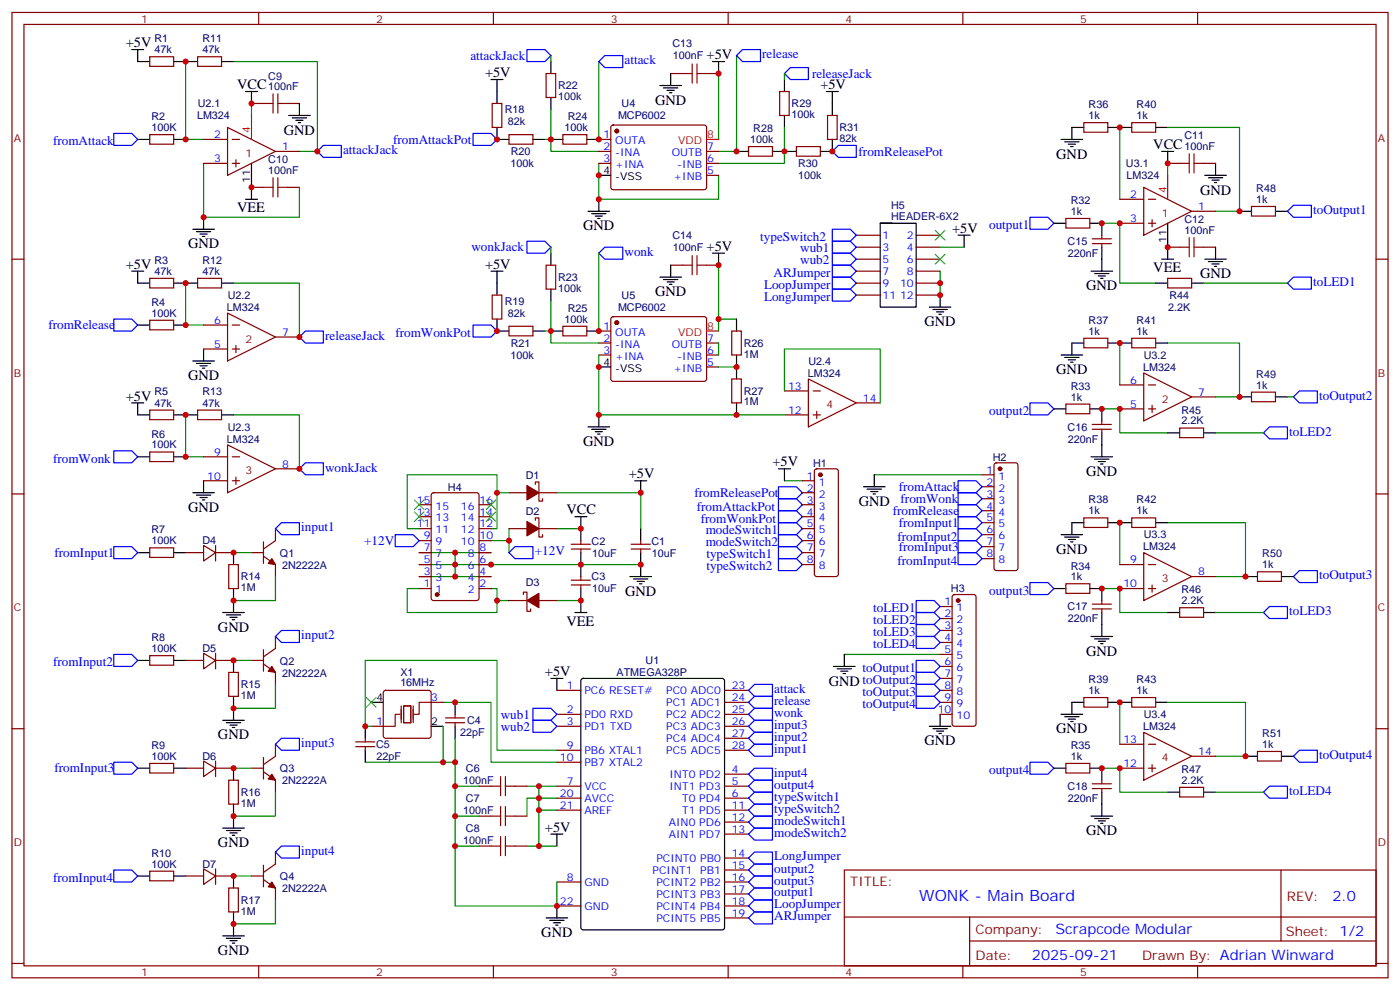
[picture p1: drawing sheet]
<svg xmlns="http://www.w3.org/2000/svg" width="412mm" height="292mm" viewBox="0 0 412 292" stroke-linecap="round" stroke-linejoin="round" font-family="sans-serif">
<g fill="none" stroke="#870000" stroke-width=".35">
<path d="M3.5 3.7h405.4v284.3h-405.4zM7.1 7.2h398.2v277.3h-398.2zM44.1 16.7h7.1v2.8h-7.1zM58.2 16.7h7.1v2.8h-7.1zM76.2 3.7v3.5M145.3 3.7v3.5M214.5 3.7v3.5M283.6 3.7v3.5M352.8 3.7v3.5M44.1 39.7h7.1v2.8h-7.1zM67 37.5l14.1 7.1-14.1 7zM74.1 30.5h3.5"/>
<path d="M84.7 30.5h3.5M145 30.5h2.8v7h-2.8zM149.9 39.7h7.1v2.8h-7.1zM160.9 21.7h2.8v7h-2.8zM165.8 39.7h7.1v2.8h-7.1zM180.2 37l.4-.2 27.1 .1 .4 .6v17.9l-.7 .5-27.1-.1-.4-.6v-17.7zM197.6 21.7h3.5M208.1 21.7h3.6M229.7 27h2.8v7h-2.8zM243.8 34h2.8v7.1h-2.8zM319.3 36.1h7v2.8h-7zM333.4 36.1h7v2.8h-7z"/>
<path d="M60 41.1h7M60 48.1h7M68.4 41.1h2.2M68.4 48.1h2.2M69.5 47.1v2.1M74.1 55.2h3.5M81.1 44.6h7.1M84.7 55.2h3.5M176.4 41.1h3.5M176.4 44.6h3.5M176.4 48.1h3.5M208.1 44.6h3.6"/>
<path d="M208.1 48.1h3.6M208.1 51.6h3.6M220.5 43.2h7v2.8h-7zM234.6 43.2h7.1v2.8h-7.1zM329.8 58.7h7.1M336.9 55.2l14.1 7-14.1 7.1zM338.3 58.7h2.1M344 48.1h3.5M354.5 48.1h3.6M3.5 76.3h3.6M160.9 78.1h2.8v7.1h-2.8zM197.6 78.1h3.5"/>
<path d="M208.1 78.1h3.6M252.2 76.3h7.1M252.2 72.8h7.1M252.2 69.3h7.1M252.2 79.9h7.1M269.9 76.3h7M269.9 72.8h7M269.9 69.3h7M269.9 79.9h7M314 64.3h7v2.9h-7zM321.7 71.8h5.7M321.7 70.3h5.7"/>
<path d="M324.6 69.3v1M324.6 71.8v1M329.8 65.8h7.1M338.3 65.8h2.1M339.4 64.7v2.1M344 72.8h3.5M351 62.2h7.1M354.5 72.8h3.6M368.7 60.8h7v2.8h-7zM405.3 76.3h3.6M44.1 94.3h7.1v2.9h-7.1zM44.1 82h7.1v2.8h-7.1z"/>
<path d="M58.2 82h7.1v2.8h-7.1zM60 95.7h7M67 92.2l14.1 7.1-14.1 7zM68.4 95.7h2.2M81.1 99.3h7.1M145 86.9h2.8v7.1h-2.8zM149.9 96.1h7.1v2.8h-7.1zM165.8 96.1h7.1v2.8h-7.1zM176.4 97.5h3.5M180.2 93.5l.4-.2h27.1l.4 .7v17.9l-.7 .4h-27.1l-.4-.7v-17.6zM215.5 97.5h2.9v7.1h-2.9zM252.2 83.4h7.1"/>
<path d="M252.2 86.9h7.1M269.9 83.4h7M269.9 86.9h7M319.3 99.6h7v2.8h-7zM333.4 99.6h7v2.8h-7zM344 82h7v2.8h-7zM60 102.8h7M68.4 102.8h2.2M69.5 101.7v2.2M176.4 101h3.5M176.4 104.6h3.5M208.1 101h3.6"/>
<path d="M208.1 104.6h3.6M208.1 108.1h3.6M215.5 111.6h2.9v7.1h-2.9zM231.1 115.1h7M238.1 111.6l14.1 7.1-14.1 7zM239.5 115.1h2.2M252.2 118.7h7.1M314 119h7v2.8h-7zM329.8 113.4h7.1M336.9 109.9l14.1 7-14.1 7.1zM338.3 113.4h2.1M339.4 119.4v2.1"/>
<path d="M351 116.9h7.1M368.7 115.5h7v2.8h-7zM44.1 120.8h7.1v2.8h-7.1zM44.1 133.1h7.1v2.9h-7.1zM58.2 120.8h7.1v2.8h-7.1zM60 134.5h7M67 131l14.1 7.1-14.1 7zM68.4 134.5h2.2M81.1 138.1h7.1M231.1 122.2h7M239.5 122.2h2.2M240.1 138.3l.5-.2h5.6l.5 .2 .2 .5v30.3l-.2 .5-.5 .2h-5.6l-.5-.2-.2-.5v-30.3z"/>
<path d="M240.6 121.1v2.2M289.3 139.8h3.5M293 136.5l.5-.2h5.7l.5 .2 .2 .5v30.4l-.3 .5-.4 .2h-5.7l-.5-.3-.2-.4v-30.4zM321.7 126.4h5.7M321.7 125h5.7M324.6 124v1M324.6 126.4v1.1M329.8 120.4h7.1M338.3 120.4h2.1M347.5 126.1h7v2.8h-7zM3.5 145.5h3.6M60 141.6h7"/>
<path d="M68.4 141.6h2.2M69.5 140.5v2.2M77.6 159.6v6.3M81.1 155.7v3.5l-3.5 2.5M123.5 148.7h3.5M123.5 152.2h3.5M123.5 155.7h3.5M123.5 159.2h3.5M127.2 145.3l.5-.2h12.7l.7 .5v30.6l-.5 .6-12.9 .1-.6-.5-.1-30.6zM141.1 148.7h3.5M141.1 152.2h3.5M141.1 155.7h3.5"/>
<path d="M141.1 159.2h3.5M149.9 155.7h5.3M149.9 145.1h5.3M157.7 142.7v-.7h1v5.6h1.1v-.7M157.7 153.2v-.7h1v5.7h1.1v-.7M158.7 155.7h5.3M158.7 145.1h5.3M171.1 159.2v1.1M188.7 159.2v1.1M236.4 148.7h3.5M236.4 152.2h3.5M236.4 155.7h3.5"/>
<path d="M236.4 159.2h3.5M236.4 141.6h3.5M236.4 145.1h3.5M289.3 143.4h3.5M289.3 146.9h3.5M289.3 150.4h3.5M289.3 154h3.5M289.3 157.5h3.5M319.3 152.5h7v2.9h-7zM333.4 152.5h7v2.9h-7zM405.3 145.5h3.6M44.1 161.4h7.1v2.8h-7.1z"/>
<path d="M54.7 162.8h5.3M60 160.7l3.5 2.1-3.5 2.4zM63.5 162.8h5.3M63.5 160.7v4.5M67.4 166.3h2.8v7.1h-2.8zM74.1 162.8h3.5M77.6 163.8l3.5 2.5v3.5M123.5 173.4h3.5M123.5 169.8h3.5M123.5 166.3h3.5M123.5 162.8h3.5M141.1 173.4h3.5"/>
<path d="M141.1 169.8h3.5M141.1 166.3h3.5M141.1 162.8h3.5M149.9 176.9h5.3M154.2 175.1v-.7h1v5.7h1.1v-.7M158.7 176.9h5.3M168.3 161.7h5.6M168.3 160.3h5.6M168.3 172.3h5.6M168.3 170.9h5.6M171.1 161.7v1.1M171.1 169.8v1.1"/>
<path d="M171.1 172.3v1.1M185.9 161.7h5.7M185.9 160.3h5.7M188.7 161.7v1.1M236.4 166.3h3.5M236.4 162.8h3.5M276.9 178.6h3.6M280.7 175.3l.5-.2h5.6l.5 .2 .2 .5v37.4l-.2 .5-.5 .2h-5.6l-.5-.2-.2-.5v-37.4zM289.3 161h3.5M289.3 164.5h3.5M314 171.9h7v2.9h-7zM321.7 179.4h5.7"/>
<path d="M321.7 177.9h5.7M324.6 176.9v1M324.6 179.4v1M329.8 173.4h7.1M329.8 166.3h7.1M336.9 162.8l14.1 7-14.1 7.1zM338.3 173.4h2.1M338.3 166.3h2.1M339.4 172.3v2.1M347.5 179h7v2.8h-7zM351 169.8h7.1M370.4 168.4h7.1v2.8h-7.1z"/>
<path d="M44.1 193.1h7.1v2.8h-7.1zM54.7 194.5h5.3M60 192.4l3.5 2.1-3.5 2.5zM63.5 192.4v4.6M63.5 194.5h5.3M67.4 198h2.8v7.1h-2.8zM74.1 194.5h3.5M77.6 195.6l3.5 2.4v3.6M77.6 191.3v6.4M81.1 187.5v3.5l-3.5 2.5M276.9 182.2h3.6M276.9 185.7h3.6"/>
<path d="M276.9 189.2h3.6M276.9 192.8h3.6M276.9 196.3h3.6M276.9 199.8h3.6M3.5 214.6h3.6M81.1 219.2v3.5l-3.5 2.5M104.8 219.9h5.6M104.8 218.5h5.6M107.6 217.5v1M107.6 219.9v1.1M109.4 213.9h3.5M113.1 203.5l.5-.2h12.7l.5 .2 .2 .5v12.7l-.2 .5-.5 .3h-12.7l-.5-.3-.2-.5v-12.7z"/>
<path d="M127 206.9h3.5M131.2 212.9h5.7M131.2 211.5h5.7M134.1 210.4v1.1M134.1 212.9v1M164 203.3h7.1M164 210.4h7.1M164 213.9h7.1M213.4 203.3h7.1M213.4 210.4h7.1M213.4 213.9h7.1M213.4 206.9h7.1"/>
<path d="M213.4 217.5h7.1M276.9 203.3h3.6M276.9 210.4h3.6M276.9 206.9h3.6M319.3 205.5h7v2.8h-7zM329.8 219.2h7.1M333.4 205.5h7v2.8h-7zM336.9 215.7l14.1 7-14.1 7.1zM338.3 219.2h2.1M405.3 214.6h3.6M44.1 224.9h7.1v2.8h-7.1zM54.7 226.3h5.3"/>
<path d="M60 224.2l3.5 2.1-3.5 2.4zM63.5 224.2v4.5M63.5 226.3h5.3M67.4 229.8h2.8v7.1h-2.8zM74.1 226.3h3.5M77.6 227.3l3.5 2.5v3.5M77.6 223.1v6.3M141.1 231.6h3.5M151.7 231.6h3.5M164 231.6h7.1M164 235.1h7.1M164 221h7.1"/>
<path d="M164 224.5h7.1M164 238.6h7.1M213.4 228h7.1M213.4 231.6h7.1M213.4 235.1h7.1M213.4 221h7.1M213.4 238.6h7.1M314 224.9h7v2.8h-7zM321.7 232.3h5.7M321.7 230.9h5.7M324.6 229.8v1.1M324.6 232.3v1"/>
<path d="M329.8 226.3h7.1M338.3 226.3h2.1M339.4 225.2v2.1M347.5 231.9h7v2.8h-7zM351 222.7h7.1M370.4 221.3h7.1v2.9h-7.1zM44.1 256.6h7.1v2.8h-7.1zM54.7 258h5.3M60 255.9l3.5 2.1-3.5 2.5zM63.5 255.9v4.6M63.5 258h5.3M74.1 258h3.5"/>
<path d="M77.6 259.1l3.5 2.4v3.6M77.6 254.8v6.4M81.1 251v3.5l-3.5 2.5M141.1 249.2h3.5M141.1 240.4h3.5M151.7 249.2h3.5M151.7 240.4h3.5M164 259.8h7.1M213.4 259.8h7.1M213.4 242.1h7.1M213.4 245.7h7.1M213.4 252.7h7.1"/>
<path d="M213.4 256.3h7.1M248.7 256.3h156.6v28.2h-156.6zM377.3 256.3v20.9M67.4 261.5h2.8v7.1h-2.8zM164 266.8h7.1M213.4 263.3h7.1M213.4 266.8h7.1M213.4 270.4h7.1M248.7 270.1h156.5M285.6 277.2h119.6M285.6 270.1v14.1M3.5 283.8h3.6"/>
<path d="M76.2 284.5v3.5M145.3 284.5v3.5M214.5 284.5v3.5M283.6 284.5v3.5M352.8 284.5v3.5M405.3 283.8h3.6"/>
</g>
<g fill="none" stroke="#008700" stroke-width=".35">
<path d="M54.7 18.1v23h5.3M68.8 18.1h24.7v26.5h-5.3M162.3 16.4v1.7M176.4 18.1v23M217 16.4v28.2h-5.3M74.1 30.5v3.5M162.3 32.2v12.4h14.1M211.7 21.7v19.4M231.1 37.5v10.6h-19.4M231.1 21.7v1.7M329.8 37.5v21.2M344 37.5h21.1v24.7h-7"/>
<path d="M60 48.1v15.9h28.2v-8.8M160.5 41.1h1.8M176.4 48.1v10.6h35.3v-7.1M344 48.1v3.5M162.3 72.8v1.8M176.4 74.6v22.9M211.7 78.1v19.4M276.9 79.9v7M276.9 72.8h7.1M324.6 65.8h5.2v17.6h10.6M54.7 83.4v12.3h5.3M68.8 83.4h19.4v15.9"/>
<path d="M160.5 97.5h1.8M162.3 88.7v12.3h14.1M211.7 94h5.3M354.5 83.4h24.7M176.4 104.6v17.6h54.7M211.7 101v3.6M211.7 108.1h5.3M231.1 115.1v-12.3h28.2v15.9M329.8 101v12.4M344 101h21.1v15.9h-7M379.2 116.9h1.8M54.7 122.2v12.3h5.3"/>
<path d="M68.8 122.2h19.4v15.9M257.5 139.8h31.8M324.6 120.4h5.2v7.1h14.2M358.1 127.5h14.1M146.4 145.1v-5.3h-26.5v15.9h3.6M149.9 155.7v3.5h-5.3M149.9 145.1h-3.5v10.6h-1.8M149.9 159.2v3.6M164 145.1h24.7v10.6M164 155.7h7.1M231.1 141.6h5.3M329.8 154v12.3"/>
<path d="M344 154h22.9v15.8h-8.8M68.8 162.8h5.3M81.1 169.8v7.1h-12.3M123.5 173.4h-3.6v7h26.5v-7h-1.8M123.5 166.3h65.2M123.5 169.8h21.1M123.5 162.8h21.1M134.1 162.8v7M146.4 176.9h3.5M164 176.9h7.1M324.6 173.4h5.2v7h14.2M68.8 194.5h5.3"/>
<path d="M248.7 192.8h28.2M358.1 180.4h14.1M81.1 201.6v7h-12.3M109.4 213.9h-1.8v-19.4h38.8v26.5h17.6M130.5 206.9h14.1v17.6h19.4M130.5 213.9v10.6M134.1 217.5v7h-26.5M329.8 206.9v12.3M344 206.9h22.9v15.8h-8.8M68.8 226.3h5.3M81.1 233.3v7.1h-12.3M134.1 224.5v7.1"/>
<path d="M141.1 231.6h-7v8.8M155.2 231.6h8.8M158.7 231.6v3.5h5.3M158.7 238.6h5.3M324.6 226.3h5.2v7h14.2M358.1 233.3h14.1M68.8 258h5.3M134.1 249.2v17.6h29.9v-7M134.1 249.2h7M141.1 240.4h-7v8.8M155.2 240.4v-5.3h3.5v14.1h-3.5M158.7 249.2h5.3"/>
<path d="M81.1 265.1v7h-12.3"/>
</g>
<g fill="none" stroke="#000" stroke-width=".35">
<path d="M38.8 14.6h3.5M40.6 14.6v3.5h3.5M51.2 18.1h7M65.3 18.1h3.5M162.3 18.1v3.6M209.9 18.1h3.5M211.7 18.1v3.6M72.3 27h3.5M74.1 27v3.5M85 34h6.4M86.1 34.7h4.2M87.1 35.4h2.2"/>
<path d="M87.8 36.1h.7M88.2 30.5v3.5M144.6 23.4h3.6M146.4 23.4v7.1M146.4 37.5v3.6h3.5M162.3 28.7v3.5M194.4 25.2h6.3M195.4 25.9h4.3M196.5 26.6h2.1M197.2 27.3h.7M197.6 21.7v3.5M231.1 23.4v3.6"/>
<path d="M231.1 34v3.5M243.4 27h3.5M245.2 27v7M319.3 37.5h-3.6v3.6M326.3 37.5h7.1M340.4 37.5h3.6M40.6 41.1h3.5M51.2 41.1h3.5M72.3 58.7h3.5M74.1 48.1v10.6M157 41.1h3.5M162.3 41.1h3.5"/>
<path d="M172.9 41.1h3.5M176.4 58.7v3.5M176.4 51.6h3.5M217 44.6h3.5M227.5 44.6h7.1M245.2 41.1v3.5h-3.5M312.6 41.1h6.3M313.6 41.8h4.3M314.7 42.5h2.1M315.4 43.2h.7M342.2 44.6h3.5M344 44.6v3.5"/>
<path d="M354.9 51.6h6.3M356 52.4h4.2M357 53.1h2.1M357.7 53.8h.7M358.1 48.1v3.5M38.8 79.9h3.5M40.6 79.9v3.5h3.5M56.8 67.5h6.3M57.9 68.2h4.2M58.9 68.9h2.1M59.6 69.6h.7M60 64v3.5"/>
<path d="M144.6 79.9h3.6M146.4 79.9v7M162.3 74.6v3.5M173.2 62.2h6.4M174.3 62.9h4.2M175.3 63.6h2.1M176 64.3h.7M197.6 78.1v3.5M209.9 74.6h3.5M211.7 74.6v3.5M259.3 65.8h10.6v24.7h-10.6v-24.7h3.5M282.2 69.3h3.6"/>
<path d="M284 69.3v3.5M310.4 65.8h3.6M321 65.8h3.6v3.5M321.4 79.9h6.3M324.6 72.8v7.1M342.2 76.3h3.5M344 65.8v10.5M354.9 76.3h6.3M356 77h4.2M357 77.8h2.1M357.7 78.5h.7M358.1 72.8v3.5"/>
<path d="M365.1 62.2h3.6M375.7 62.2h3.5M40.6 95.7h3.5M51.2 95.7h3.5M51.2 83.4h7M65.3 83.4h3.5M146.4 94v3.5h3.5M157 97.5h3.5M162.3 85.2v3.5M162.3 97.5h3.5M172.9 97.5h3.5M194.4 81.6h6.3"/>
<path d="M195.4 82.3h4.3M196.5 83h2.1M197.2 83.7h.7M217 94v3.5M273.8 90.5h6.3M274.8 91.2h4.2M275.9 91.9h2.1M276.6 92.6h.7M276.9 86.9v3.6M322.4 80.6h4.3M323.5 81.3h2.1M324.2 82h.7"/>
<path d="M340.4 83.4h3.6M351 83.4h3.5M38.8 118.7h3.5M40.6 118.7v3.5h3.5M56.8 106.3h6.3M57.9 107h4.2M58.9 107.7h2.1M59.6 108.4h.7M60 102.8v3.5M176.4 108.1h3.5M217 104.6v7M217 118.7v3.5"/>
<path d="M312.6 104.6h6.3M313.6 105.3h4.3M314.7 106h2.1M315.4 106.7h.7M319.3 101h-3.6v3.6M326.3 101h7.1M340.4 101h3.6M365.1 116.9h3.6M375.7 116.9h3.5M40.6 134.5h3.5M51.2 122.2h7M51.2 134.5h3.5"/>
<path d="M65.3 122.2h3.5M173.2 125.7h6.4M174.3 126.4h4.2M175.3 127.1h2.1M176 127.8h.7M176.4 122.2v3.5M229.3 138.1h3.5M231.1 138.1v3.5M257.5 139.8v3.6M310.4 120.4h3.6M321 120.4h3.6v3.6M321.4 134.5h6.3"/>
<path d="M322.4 135.3h4.3M323.5 136h2.1M324.2 136.7h.7M324.6 127.5v7M344 127.5h3.5M354.5 127.5h3.6M56.8 145.1h6.3M57.9 145.8h4.2M58.9 146.5h2.1M59.6 147.2h.7M60 141.6v3.5M169.3 152.2h3.6"/>
<path d="M171.1 152.2v7M187 141.6h3.5M188.7 141.6v3.5M188.7 155.7v3.5M254.4 143.4h6.3M255.4 144.1h4.2M256.5 144.8h2.1M257.2 145.5h.7M312.6 157.5h6.3M313.6 158.2h4.3M314.7 158.9h2.1M315.4 159.6h.7"/>
<path d="M319.3 154h-3.6v3.5M326.3 154h7.1M340.4 154h3.6M40.6 162.8h3.5M51.2 162.8h3.5M68.8 162.8v3.5M68.8 173.4v7M171.1 162.8v7M171.1 173.4v7M185.6 169.8h6.3M186.6 170.5h4.3M187.7 171.2h2.1"/>
<path d="M188.4 171.9h.7M188.7 162.8v7M310.4 173.4h3.6M321 173.4h3.6v3.5M366.9 169.8h3.5M377.5 169.8h3.5M40.6 194.5h3.5M51.2 194.5h3.5M65.6 180.4h6.4M66.7 181.1h4.2M67.7 181.8h2.1M68.4 182.5h.7"/>
<path d="M68.8 194.5v3.5M162.3 199.8h3.5M164 199.8v3.5M169.3 180.4h3.6M245.5 196.3h6.4M246.6 197h4.2M247.6 197.7h2.2M248.4 198.4h.7M248.7 192.8v3.5M321.4 187.5h6.3M322.4 188.2h4.3M323.5 188.9h2.1"/>
<path d="M324.2 189.6h.7M324.6 180.4v7.1M344 180.4h3.5M354.5 180.4h3.6M65.6 212.2h6.4M66.7 212.9h4.2M67.7 213.6h2.1M68.4 214.3h.7M68.8 205.1v7.1M107.6 213.9v3.6M109.4 206.9h3.5M127 213.9h3.5"/>
<path d="M134.1 206.9v3.5M134.1 213.9v3.6M171.3 200l.5-.2h40.9l.7 .4v73l-.4 .6-41.2 .1-.6-.5-.1-72.9zM273.8 213.9h6.3M274.8 214.6h4.2M275.9 215.3h2.1M276.6 216h.7M276.9 210.4v3.5M312.6 210.4h6.3M313.6 211.1h4.3M314.7 211.8h2.1M315.4 212.5h.7"/>
<path d="M319.3 206.9h-3.6v3.5M326.3 206.9h7.1M340.4 206.9h3.6M40.6 226.3h3.5M51.2 226.3h3.5M68.8 226.3v3.5M68.8 236.9v7M107.6 221v3.5M310.4 226.3h3.6M321 226.3h3.6v3.5M324.6 233.3v7.1M344 233.3h3.5"/>
<path d="M354.5 233.3h3.6M366.9 222.7h3.5M377.5 222.7h3.5M40.6 258h3.5M51.2 258h3.5M65.6 243.9h6.4M66.7 244.6h4.2M67.7 245.3h2.1M68.4 246h.7M68.8 258v3.5M162.3 245.7h3.5M164 245.7v3.5"/>
<path d="M321.4 240.4h6.3M322.4 241.1h4.3M323.5 241.8h2.1M324.2 242.5h.7M65.6 275.7h6.4M66.7 276.4h4.2M67.7 277.1h2.1M68.4 277.8h.7M68.8 268.6v7.1M160.9 270.4h6.3M161.9 271.1h4.3M163 271.8h2.1"/>
<path d="M163.7 272.5h.7M164 266.8v3.6"/>
</g>
<g fill="none" stroke="#a10000" stroke-width=".35">
<path d="M203.9 18.8v5.7M205.3 18.8v5.7M77.6 30.5h2.8M80.4 27.7v5.6M81.8 27.7v5.6M81.8 30.5h2.9M201.1 21.7h2.8M205.3 21.7h2.8M77.6 55.2h2.8M80.4 52.4v5.6M81.8 55.2h2.9M81.8 52.4v5.6"/>
<path d="M347.5 48.1h2.8M350.3 45.3v5.6M351.7 48.1h2.8M351.7 45.3v5.6M201.1 78.1h2.8M203.9 75.3v5.6M205.3 75.3v5.6M205.3 78.1h2.8M347.5 72.8h2.8M350.3 70v5.6M351.7 70v5.6M351.7 72.8h2.8"/>
<path d="M144.6 231.6h2.9M147.5 228.7v5.7M147.5 237.6v5.6M148.9 228.7v5.7M148.9 237.6v5.6M148.9 231.6h2.8M144.6 249.2h2.9M144.6 240.4h2.9M147.5 246.4v5.6M148.9 246.4v5.6M148.9 249.2h2.8M148.9 240.4h2.8"/>
</g>
<g fill="none" stroke="#00f" stroke-width=".35">
<path d="M155.2 14.6h5.3l1.8 1.8-1.8 1.7h-5.3zM178.2 16.4h5.2v3.5h-5.2l-1.8-1.8zM217 16.4l1.7-1.8h5.3v3.5h-5.3zM33.5 39.3h5.3l1.8 1.8-1.8 1.7h-5.3zM139.3 39.3h5.3l1.8 1.8-1.8 1.7h-5.3zM231.1 21.7l1.7-1.8h5.3v3.5h-5.3zM93.5 44.6l1.7-1.8h5.3v3.6h-5.3zM245.2 44.6l1.7-1.8h5.3v3.6h-5.3zM155.2 71h5.3l1.8 1.8-1.8 1.8h-5.3zM176.4 74.6l1.8-1.8h5.2v3.5h-5.2zM245.2 78.1h5.3l1.7 1.8-1.7 1.7h-5.3zM245.2 67.5h5.3l1.7 1.8-1.7 1.7h-5.3z"/>
<path d="M245.2 74.6h5.3l1.7 1.7-1.7 1.8h-5.3zM245.2 71h5.3l1.7 1.8-1.7 1.8h-5.3zM303.4 64h5.3l1.7 1.8-1.7 1.7h-5.3zM379.2 62.2l1.8-1.7h5.3v3.5h-5.3zM33.5 94h5.3l1.8 1.7-1.8 1.8h-5.3zM88.2 99.3l1.8-1.8h5.2v3.5h-5.2zM139.3 95.7h5.3l1.8 1.8-1.8 1.8h-5.3zM245.2 81.6h5.3l1.7 1.8-1.7 1.8h-5.3zM245.2 85.2h5.3l1.7 1.7-1.7 1.8h-5.3zM379.2 83.4l1.8-1.8h5.3v3.6h-5.3zM303.4 118.7h5.3l1.7 1.7-1.7 1.8h-5.3zM381 116.9l1.8-1.8h5.3v3.6h-5.3z"/>
<path d="M33.5 132.8h5.3l1.8 1.7-1.8 1.8h-5.3zM88.2 138.1l1.8-1.8h5.2v3.5h-5.2zM373.9 125.7h5.3v3.6h-5.3l-1.7-1.8zM81.1 155.7l1.8-1.7h5.3v3.5h-5.3zM116.4 157.5h5.3l1.8 1.7-1.8 1.8h-5.3zM229.3 143.4h5.3l1.8 1.7-1.8 1.8h-5.3zM229.3 146.9h5.3l1.8 1.8-1.8 1.7h-5.3zM229.3 150.4h5.3l1.8 1.8-1.8 1.8h-5.3zM229.3 157.5h5.3l1.8 1.7-1.8 1.8h-5.3zM229.3 154h5.3l1.8 1.7-1.8 1.8h-5.3zM282.2 159.2h5.3l1.8 1.8-1.8 1.8h-5.3zM282.2 155.7h5.3l1.8 1.8-1.8 1.7h-5.3z"/>
<path d="M282.2 152.2h5.3l1.8 1.8-1.8 1.7h-5.3zM282.2 148.7h5.3l1.8 1.7-1.8 1.8h-5.3zM282.2 141.6h5.3l1.8 1.8-1.8 1.7h-5.3zM282.2 145.1h5.3l1.8 1.8-1.8 1.8h-5.3zM33.5 161h5.3l1.8 1.8-1.8 1.7h-5.3zM149.9 162.8l1.8-1.8h5.3v3.5h-5.3zM229.3 164.5h5.3l1.8 1.8-1.8 1.8h-5.3zM229.3 161h5.3l1.8 1.8-1.8 1.7h-5.3zM269.9 176.9h5.3l1.7 1.7-1.7 1.8h-5.3zM282.2 162.8h5.3l1.8 1.7-1.8 1.8h-5.3zM303.4 171.6h5.3l1.7 1.8-1.7 1.7h-5.3zM373.9 178.6h5.3v3.6h-5.3l-1.7-1.8z"/>
<path d="M381 169.8l1.8-1.7h5.3v3.5h-5.3zM33.5 192.8h5.3l1.8 1.7-1.8 1.8h-5.3zM81.1 187.5l1.8-1.8h5.3v3.5h-5.3zM269.9 187.5h5.3l1.7 1.7-1.7 1.8h-5.3zM269.9 183.9h5.3l1.7 1.8-1.7 1.8h-5.3zM269.9 180.4h5.3l1.7 1.8-1.7 1.7h-5.3zM269.9 198h5.3l1.7 1.8-1.7 1.8h-5.3zM269.9 194.5h5.3l1.7 1.8-1.7 1.7h-5.3zM81.1 219.2l1.8-1.7h5.3v3.5h-5.3zM157 208.6h5.3l1.7 1.8-1.7 1.8h-5.3zM157 212.2h5.3l1.7 1.7-1.7 1.8h-5.3zM220.5 203.3l1.7-1.7h5.3v3.5h-5.3z"/>
<path d="M220.5 206.9l1.7-1.8h5.3v3.5h-5.3zM220.5 210.4l1.7-1.8h5.3v3.6h-5.3zM220.5 213.9l1.7-1.7h5.3v3.5h-5.3zM220.5 217.5l1.7-1.8h5.3v3.5h-5.3zM269.9 205.1h5.3l1.7 1.8-1.7 1.7h-5.3zM269.9 201.6h5.3l1.7 1.7-1.7 1.8h-5.3zM33.5 224.5h5.3l1.8 1.8-1.8 1.7h-5.3zM220.5 231.6l1.7-1.8h5.3v3.5h-5.3zM220.5 235.1l1.7-1.8h5.3v3.6h-5.3zM220.5 238.6l1.7-1.7h5.3v3.5h-5.3zM220.5 221l1.7-1.8h5.3v3.5h-5.3zM220.5 228l1.7-1.7h5.3v3.5h-5.3z"/>
<path d="M303.4 224.5h5.3l1.7 1.8-1.7 1.7h-5.3zM372.2 233.3l1.7-1.7h5.3v3.5h-5.3zM381 222.7l1.8-1.7h5.3v3.5h-5.3zM33.5 256.3h5.3l1.8 1.7-1.8 1.8h-5.3zM81.1 251l1.8-1.8h5.3v3.5h-5.3zM220.5 259.8l1.7-1.8h5.3v3.5h-5.3zM220.5 245.7l1.7-1.8h5.3v3.5h-5.3zM220.5 242.1l1.7-1.7h5.3v3.5h-5.3zM220.5 252.7l1.7-1.7h5.3v3.5h-5.3zM222.2 254.5h5.3v3.5h-5.3l-1.7-1.7zM220.5 266.8l1.7-1.7h5.3v3.5h-5.3zM220.5 270.4l1.7-1.8h5.3v3.5h-5.3z"/>
<path d="M222.2 261.5h5.3v3.6h-5.3l-1.7-1.8z"/>
</g>
<g fill="#870000" stroke="#870000" stroke-width=".35">
<path d="M80.1 164.5l1 1.8-2.1-.4z"/>
<path d="M80.1 196.3l1 1.7-2.1-.3z"/>
<path d="M80.1 228l1 1.8-2.1-.4z"/>
<path d="M80.1 259.8l1 1.7-2.1-.3z"/>
<path d="M155.2 143l3.5 2.1-3.5 2.1z"/>
<path d="M155.2 153.6l3.5 2.1-3.5 2.1z"/>
<path d="M155.2 176.9l3.5-2.1v4.2z"/>
<circle cx="128.8" cy="175.1" r=".53"/>
<circle cx="181.7" cy="38.6" r=".53"/>
<circle cx="181.7" cy="95" r=".53"/>
<circle cx="241.7" cy="139.8" r=".53"/>
<circle cx="294.6" cy="138.1" r=".53"/>
<circle cx="282.2" cy="176.9" r=".53"/>
</g>
<path d="M74.1 34v7.1M208.1 41.1h3.6M344 51.6v7.1M208.1 97.5h3.6" fill="none" stroke="#f00" stroke-width=".35"/>
<path d="M117.8 210.4h-1.4v3.5h-3.5M118.2 207.9v5M118.9 207.9h2.1v5h-2.1zM121.7 207.9v5M127 206.9h-3.5v3.5h-1.4" fill="none" stroke="#870012" stroke-width=".35"/>
<g fill="none" stroke="#3c3" stroke-width=".35">
<path d="M275.5 67.9l2.8 2.8M275.5 74.9l2.8 2.9M278.3 67.9l-2.8 2.8M278.3 74.9l-2.8 2.9M122.1 150.8l2.8 2.8M122.1 147.2l2.8 2.9M124.9 150.8l-2.8 2.8M124.9 147.2l-2.8 2.9M143.2 147.2l2.8 2.9M143.2 150.8l2.8 2.8M146 147.2l-2.8 2.9M146 150.8l-2.8 2.8"/>
<path d="M107.9 205.5l2.9 2.8M110.8 205.5l-2.9 2.8"/>
</g>
<g fill="#c00">
<circle cx="158.8" cy="249.2" r=".88"/>
<circle cx="158.8" cy="231.6" r=".88"/>
<circle cx="158.8" cy="235.1" r=".88"/>
<circle cx="158.8" cy="238.6" r=".88"/>
<circle cx="164" cy="266.8" r=".88"/>
<circle cx="188.7" cy="166.3" r=".88"/>
<circle cx="146.4" cy="176.9" r=".88"/>
<circle cx="149.9" cy="159.2" r=".88"/>
<circle cx="146.4" cy="145.1" r=".88"/>
<circle cx="144.6" cy="166.3" r=".88"/>
<circle cx="134.1" cy="166.3" r=".88"/>
<circle cx="134.1" cy="169.8" r=".88"/>
<circle cx="134.1" cy="162.8" r=".88"/>
<circle cx="217" cy="44.6" r=".88"/>
<circle cx="231.1" cy="44.6" r=".88"/>
<circle cx="176.4" cy="41.1" r=".88"/>
<circle cx="162.3" cy="41.1" r=".88"/>
<circle cx="211.7" cy="21.7" r=".88"/>
<circle cx="176.4" cy="58.7" r=".88"/>
<circle cx="176.4" cy="51.6" r=".88"/>
<circle cx="54.7" cy="122.2" r=".88"/>
<circle cx="54.7" cy="134.5" r=".88"/>
<circle cx="54.7" cy="95.7" r=".88"/>
<circle cx="54.7" cy="83.4" r=".88"/>
<circle cx="54.7" cy="18.1" r=".88"/>
<circle cx="54.7" cy="41.1" r=".88"/>
<circle cx="74.1" cy="55.2" r=".88"/>
<circle cx="88.2" cy="138.1" r=".88"/>
<circle cx="88.2" cy="99.3" r=".88"/>
<circle cx="60" cy="64" r=".88"/>
<circle cx="93.5" cy="44.6" r=".88"/>
<circle cx="74.1" cy="30.5" r=".88"/>
<circle cx="176.4" cy="108.1" r=".88"/>
<circle cx="162.3" cy="97.5" r=".88"/>
<circle cx="176.4" cy="97.5" r=".88"/>
<circle cx="146.4" cy="97.5" r=".88"/>
<circle cx="176.4" cy="122.2" r=".88"/>
<circle cx="211.7" cy="78.1" r=".88"/>
<circle cx="211.7" cy="94" r=".88"/>
<circle cx="217" cy="108.1" r=".88"/>
<circle cx="217" cy="122.2" r=".88"/>
<circle cx="68.8" cy="162.8" r=".88"/>
<circle cx="68.8" cy="194.5" r=".88"/>
<circle cx="68.8" cy="226.3" r=".88"/>
<circle cx="68.8" cy="272.1" r=".88"/>
<circle cx="68.8" cy="258" r=".88"/>
<circle cx="344" cy="48.1" r=".88"/>
<circle cx="329.8" cy="206.9" r=".88"/>
<circle cx="188.7" cy="145.1" r=".88"/>
<circle cx="329.8" cy="154" r=".88"/>
<circle cx="329.8" cy="101" r=".88"/>
<circle cx="329.8" cy="37.5" r=".88"/>
<circle cx="68.8" cy="176.9" r=".88"/>
<circle cx="68.8" cy="208.6" r=".88"/>
<circle cx="68.8" cy="240.4" r=".88"/>
<circle cx="245.2" cy="44.6" r=".88"/>
<circle cx="146.4" cy="41.1" r=".88"/>
<circle cx="134.1" cy="249.2" r=".88"/>
<circle cx="365.1" cy="62.2" r=".88"/>
<circle cx="365.1" cy="116.9" r=".88"/>
<circle cx="366.9" cy="169.8" r=".88"/>
<circle cx="366.9" cy="222.7" r=".88"/>
<circle cx="329.8" cy="65.8" r=".88"/>
<circle cx="344" cy="72.8" r=".88"/>
<circle cx="329.8" cy="120.4" r=".88"/>
<circle cx="329.8" cy="173.4" r=".88"/>
<circle cx="329.8" cy="226.3" r=".88"/>
<circle cx="171.1" cy="166.3" r=".88"/>
<circle cx="171.1" cy="155.7" r=".88"/>
<circle cx="171.1" cy="176.9" r=".88"/>
<circle cx="324.6" cy="65.8" r=".88"/>
<circle cx="324.6" cy="120.4" r=".88"/>
<circle cx="324.6" cy="173.4" r=".88"/>
<circle cx="324.6" cy="226.3" r=".88"/>
<circle cx="134.1" cy="240.4" r=".88"/>
<circle cx="134.1" cy="231.6" r=".88"/>
<circle cx="134.1" cy="224.5" r=".88"/>
<circle cx="107.6" cy="213.9" r=".88"/>
<circle cx="134.1" cy="206.9" r=".88"/>
<circle cx="130.5" cy="224.5" r=".88"/>
<circle cx="276.9" cy="86.9" r=".88"/>
<circle cx="276.9" cy="83.4" r=".88"/>
</g>
<text font-size="4.6" fill="#00f" x="270.8" y="265.3">WONK - Main Board</text>
<g font-size="4.2">
<text x="37" y="13.9">+5V</text>
<text x="208.1" y="17.4">+5V</text>
<text x="142.9" y="22.7">+5V</text>
<text x="69.8" y="26.2">VCC</text>
<text x="241.7" y="26.2">+5V</text>
<text x="193" y="30.8">GND</text>
<text x="83.6" y="39.7">GND</text>
<text x="311.1" y="46.7">GND</text>
<text x="339.7" y="43.9">VCC</text>
<text x="353.5" y="57.3">GND</text>
<text x="69.8" y="62.6">VEE</text>
<text x="171.8" y="67.9">GND</text>
<text x="280.5" y="68.6">+5V</text>
<text x="55.4" y="73.2">GND</text>
<text x="208.1" y="73.9">+5V</text>
<text x="37" y="79.2">+5V</text>
<text x="142.9" y="79.2">+5V</text>
<text x="339.7" y="80.2">VEE</text>
<text x="353.5" y="82">GND</text>
<text x="193" y="87.3">GND</text>
<text x="320" y="85.5">GND</text>
<text x="272.3" y="96.1">GND</text>
<text x="55.4" y="112">GND</text>
<text x="311.1" y="110.2">GND</text>
<text x="37" y="118">+5V</text>
<text x="171.8" y="131.4">GND</text>
<text x="227.5" y="137.4">+5V</text>
<text x="185.2" y="140.9">+5V</text>
<text x="320" y="140.2">GND</text>
<text x="252.9" y="149">GND</text>
<text x="55.4" y="150.8">GND</text>
<text x="166.9" y="151.5">VCC</text>
<text x="311.1" y="163.1">GND</text>
<text x="184.1" y="175.5">GND</text>
<text x="166.9" y="184.3">VEE</text>
<text x="64.2" y="186.1">GND</text>
<text x="320" y="193.1">GND</text>
<text x="160.5" y="199.1">+5V</text>
<text x="244.1" y="201.9">GND toOutput2</text>
<text x="64.2" y="217.8">GND</text>
<text x="272.3" y="219.6">GND</text>
<text x="311.1" y="216">GND</text>
<text x="160.5" y="245">+5V</text>
<text x="64.2" y="249.6">GND</text>
<text x="320" y="246">GND</text>
<text x="64.2" y="281.3">GND</text>
<text x="159.5" y="276">GND</text>
</g>
<g font-size="4.2" fill="#00f">
<text x="392.5" y="265.5">2.0</text>
<text x="310.9" y="275.1">Scrapcode Modular</text>
<text x="304" y="282.9">2025-09-21</text>
</g>
<g font-size="3.9" fill="#00f">
<text x="138.6" y="17.5">attackJack</text>
<text x="224.5" y="17.1">release</text>
<text x="184" y="18.9">attack</text>
<text x="239.2" y="23">releaseJack</text>
<text x="15.6" y="42.8">fromAttack</text>
<text x="101.1" y="45.4">attackJack</text>
<text x="115.8" y="42.4">fromAttackPot</text>
<text x="252.9" y="45.9">fromReleasePot</text>
<text x="386.8" y="63">toOutput1</text>
<text x="224" y="70.9">typeSwitch2</text>
<text x="291.4" y="67.5">output1</text>
<text x="138.9" y="74">wonkJack</text>
<text x="184" y="75.3">wonk</text>
<text x="235.7" y="77.6">wub2</text>
<text x="235.7" y="74.1">wub1</text>
<text x="227.9" y="81.6">ARJumper</text>
<text x="225.1" y="85.2">LoopJumper</text>
<text x="225.1" y="88.7">LongJumper</text>
<text x="386.8" y="84.2">toLED1</text>
<text x="14.3" y="97">fromRelease</text>
<text x="95.8" y="100.1">releaseJack</text>
<text x="116.5" y="99.4">fromWonkPot</text>
<text x="388.6" y="117.7">toOutput2</text>
<text x="291.4" y="122.2">output2</text>
<text x="379.8" y="128.3">toLED2</text>
<text x="15.6" y="136.3">fromWonk</text>
<text x="95.8" y="138.9">wonkJack</text>
<text x="204.6" y="146.4">fromReleasePot</text>
<text x="264.7" y="144.6">fromAttack</text>
<text x="265.3" y="148.1">fromWonk</text>
<text x="205.3" y="150.4">fromAttackPot</text>
<text x="206.4" y="153.9">fromWonkPot</text>
<text x="263" y="151.7">fromRelease</text>
<text x="264.7" y="155.2">fromInput1</text>
<text x="88.7" y="156.5">input1</text>
<text x="107.2" y="160.5">+12V</text>
<text x="207.9" y="160.9">modeSwitch2</text>
<text x="207.9" y="157.4">modeSwitch1</text>
<text x="264.3" y="159.3">fromInput2</text>
<text x="16" y="164">fromInput1</text>
<text x="157.5" y="163.6">+12V</text>
<text x="208.1" y="168">typeSwitch2</text>
<text x="208.1" y="164.4">typeSwitch1</text>
<text x="264.3" y="166.3">fromInput4</text>
<text x="264.7" y="162.3">fromInput3</text>
<text x="388.6" y="170.6">toOutput3</text>
<text x="291.4" y="175.1">output3</text>
<text x="257.2" y="183.8">toLED2</text>
<text x="257.2" y="180.3">toLED1</text>
<text x="379.8" y="181.2">toLED3</text>
<text x="88.7" y="188.3">input2</text>
<text x="257.2" y="190.9">toLED4</text>
<text x="257.2" y="187.4">toLED3</text>
<text x="15.6" y="196.3">fromInput2</text>
<text x="254.1" y="197.9">toOutput1</text>
<text x="228.1" y="204.1">attack</text>
<text x="228.1" y="207.6">release</text>
<text x="254.1" y="208.5">toOutput4</text>
<text x="254.1" y="205">toOutput3</text>
<text x="147.5" y="211.7">wub1</text>
<text x="147.5" y="215.2">wub2</text>
<text x="228.1" y="211.1">wonk</text>
<text x="228.1" y="214.7">input3</text>
<text x="88.7" y="220">input3</text>
<text x="228.1" y="218.2">input2</text>
<text x="228.1" y="221.7">input1</text>
<text x="16" y="227.5">fromInput3</text>
<text x="388.6" y="223.6">toOutput4</text>
<text x="228.1" y="232.3">output4</text>
<text x="228.1" y="228.8">input4</text>
<text x="291.4" y="228">output4</text>
<text x="228.1" y="235.9">typeSwitch1</text>
<text x="228.1" y="239.4">typeSwitch2</text>
<text x="379.8" y="234.1">toLED4</text>
<text x="228.1" y="243">modeSwitch1</text>
<text x="88.7" y="251.8">input4</text>
<text x="228.1" y="246.5">modeSwitch2</text>
<text x="228" y="253.4">LongJumper</text>
<text x="228.1" y="257">output2</text>
<text x="15.6" y="259.8">fromInput4</text>
<text x="228.1" y="260.5">output3</text>
<text x="228" y="267.5">LoopJumper</text>
<text x="228.1" y="264.1">output1</text>
<text x="228" y="271">ARJumper</text>
</g>
<g font-size="3.9" fill="#800">
<text x="250.5" y="260.8">TITLE:</text>
<text x="379.1" y="265.5">REV:</text>
<text x="287.4" y="275">Company:</text>
<text x="378.7" y="275.7">Sheet: 1/2</text>
<text x="287.4" y="282.7">Date:</text>
<text x="336.4" y="282.8">Drawn By: Adrian Winward</text>
</g>
<g font-size="3.2" fill="#800">
<text x="41.6" y="6.7">1</text>
<text x="110.8" y="6.7">2</text>
<text x="179.9" y="6.7">3</text>
<text x="249.1" y="6.7">4</text>
<text x="318.2" y="6.7">5</text>
<text x="4.1" y="41.8">A</text>
<text x="405.9" y="41.8">A</text>
<text x="72.3" y="46.1">1</text>
<text x="342.2" y="63.8">1</text>
<text x="72.3" y="101">2</text>
<text x="4.1" y="110.9">B</text>
<text x="405.9" y="110.9">B</text>
<text x="342.2" y="118.7">2</text>
<text x="243.4" y="120.2">4</text>
<text x="72.3" y="139.6">3</text>
<text x="342.2" y="171.4">3</text>
<text x="4.1" y="180.1">C</text>
<text x="405.9" y="180.1">C</text>
<text x="342.2" y="224.3">4</text>
<text x="4.1" y="249.2">D</text>
<text x="405.9" y="249.2">D</text>
<text x="41.6" y="287.5">1</text>
<text x="110.8" y="287.5">2</text>
<text x="179.9" y="287.5">3</text>
<text x="249.1" y="287.5">4</text>
<text x="318.2" y="287.5">5</text>
</g>
<g font-size="3.2" fill="#000080">
<text x="45.5" y="15.7">47k</text>
<text x="45.5" y="12.4">R1</text>
<text x="59.6" y="15.7">47k</text>
<text x="59.6" y="12.4">R11</text>
<text x="198.1" y="14">C13</text>
<text x="198.2" y="17.5">100nF</text>
<text x="79" y="23.4">C9</text>
<text x="79" y="26.6">100nF</text>
<text x="164.4" y="29.4">100k</text>
<text x="164.4" y="26.2">R22</text>
<text x="44.6" y="35.4">R2</text>
<text x="58" y="35.1">LM324</text>
<text x="58.3" y="31.6">U2.1</text>
<text x="148.7" y="33.3">R18</text>
<text x="167.2" y="35.4">R24</text>
<text x="182" y="35.1">MCP6002</text>
<text x="183.1" y="31.6">U4</text>
<text x="233.2" y="34.7">100k</text>
<text x="233.2" y="31.5">R29</text>
<text x="320.7" y="35.1">1k</text>
<text x="320.7" y="31.9">R36</text>
<text x="334.8" y="35.1">1k</text>
<text x="334.8" y="31.9">R40</text>
<text x="44.6" y="38.6">100K</text>
<text x="149.6" y="36.8">82k</text>
<text x="166.3" y="38.6">100k</text>
<text x="221.9" y="38.9">R28</text>
<text x="247.3" y="41.8">82k</text>
<text x="247.3" y="38.6">R31</text>
<text x="348.9" y="41.1">C11</text>
<text x="150.4" y="45.7">R20</text>
<text x="221" y="42.1">100k</text>
<text x="348.9" y="44.2">100nF</text>
<text x="79" y="51.3">100nF</text>
<text x="79" y="48.1">C10</text>
<text x="150.4" y="49.2">100k</text>
<text x="235.1" y="52.7">100k</text>
<text x="235.1" y="49.2">R30</text>
<text x="331.7" y="49.2">U3.1</text>
<text x="331.9" y="52.8">LM324</text>
<text x="370.1" y="59.8">1k</text>
<text x="370.1" y="56.6">R48</text>
<text x="262.5" y="64.7">HEADER-6X2</text>
<text x="262.5" y="61.5">H5</text>
<text x="315.4" y="63.3">1k</text>
<text x="315.4" y="60.2">R32</text>
<text x="348.9" y="65.8">C12</text>
<text x="198.1" y="70.4">C14</text>
<text x="348.9" y="68.9">100nF</text>
<text x="45.5" y="77.7">R3</text>
<text x="59.6" y="77.7">R12</text>
<text x="198.2" y="74">100nF</text>
<text x="314.5" y="72.2">C15</text>
<text x="314.6" y="75.7">220nF</text>
<text x="45.5" y="80.9">47k</text>
<text x="59.6" y="80.9">47k</text>
<text x="164.4" y="82.7">R23</text>
<text x="67.1" y="88">U2.2</text>
<text x="148.7" y="89.8">R19</text>
<text x="164.4" y="85.9">100k</text>
<text x="183.1" y="88.1">U5</text>
<text x="344.5" y="88">R44</text>
<text x="44.6" y="93.3">100K</text>
<text x="44.6" y="90.1">R4</text>
<text x="66.9" y="91.6">LM324</text>
<text x="149.6" y="93.3">82k</text>
<text x="166.3" y="95">100k</text>
<text x="167.2" y="91.9">R25</text>
<text x="182" y="91.6">MCP6002</text>
<text x="320.7" y="95.4">R37</text>
<text x="334.8" y="95.4">R41</text>
<text x="344.1" y="91.6">2.2K</text>
<text x="320.7" y="98.6">1k</text>
<text x="334.8" y="98.6">1k</text>
<text x="150.4" y="105.6">100k</text>
<text x="150.4" y="102.1">R21</text>
<text x="219.1" y="105.3">1M</text>
<text x="219.1" y="102.2">R26</text>
<text x="238.2" y="107.4">U2.4</text>
<text x="337" y="105.7">U3.2</text>
<text x="238" y="111">LM324</text>
<text x="336.7" y="109.2">LM324</text>
<text x="370.1" y="111.2">R49</text>
<text x="45.5" y="119.7">47k</text>
<text x="45.5" y="116.5">R5</text>
<text x="59.6" y="119.7">47k</text>
<text x="59.6" y="116.5">R13</text>
<text x="219.1" y="119.4">1M</text>
<text x="219.1" y="116.3">R27</text>
<text x="315.4" y="118">1k</text>
<text x="315.4" y="114.9">R33</text>
<text x="370.1" y="114.4">1k</text>
<text x="348" y="125">2.2K</text>
<text x="348" y="121.8">R45</text>
<text x="44.6" y="128.9">R6</text>
<text x="66.9" y="130.4">LM324</text>
<text x="67.1" y="126.8">U2.3</text>
<text x="314.5" y="126.9">C16</text>
<text x="314.6" y="130.4">220nF</text>
<text x="44.6" y="132.1">100K</text>
<text x="239.5" y="137.4">H1</text>
<text x="292.5" y="135.7">H2</text>
<text x="154.9" y="141">D1</text>
<text x="131.9" y="144.5">H4</text>
<text x="320.7" y="148.3">R38</text>
<text x="334.8" y="148.3">R42</text>
<text x="154.9" y="151.5">D2</text>
<text x="320.7" y="151.5">1k</text>
<text x="334.8" y="151.5">1k</text>
<text x="44.6" y="160.3">100K</text>
<text x="44.6" y="157.1">R7</text>
<text x="59.6" y="160.4">D4</text>
<text x="174.3" y="160.4">C2</text>
<text x="191.9" y="160.4">C1</text>
<text x="337" y="158.6">U3.3</text>
<text x="82.5" y="164">Q1</text>
<text x="83.1" y="167.5">2N2222A</text>
<text x="174.4" y="163.9">10uF</text>
<text x="192" y="163.9">10uF</text>
<text x="315.4" y="167.8">R34</text>
<text x="336.7" y="162.1">LM324</text>
<text x="371.8" y="167.4">1k</text>
<text x="371.8" y="164.2">R50</text>
<text x="70.9" y="170.9">R14</text>
<text x="154.9" y="172.7">D3</text>
<text x="174.3" y="171">C3</text>
<text x="315.4" y="170.9">1k</text>
<text x="70.9" y="174.1">1M</text>
<text x="174.4" y="174.5">10uF</text>
<text x="280.1" y="174.5">H3</text>
<text x="314.5" y="179.8">C17</text>
<text x="348" y="177.9">2.2K</text>
<text x="348" y="174.7">R46</text>
<text x="314.6" y="183.3">220nF</text>
<text x="44.6" y="188.9">R8</text>
<text x="44.6" y="192.1">100K</text>
<text x="59.6" y="192.1">D5</text>
<text x="82.5" y="195.7">Q2</text>
<text x="190.2" y="195.7">U1</text>
<text x="70.9" y="202.7">R15</text>
<text x="83.1" y="199.3">2N2222A</text>
<text x="117.9" y="202.1">16MHz</text>
<text x="117.9" y="199">X1</text>
<text x="181.6" y="199.2">ATMEGA328P</text>
<text x="320.7" y="201.2">R39</text>
<text x="334.8" y="201.2">R43</text>
<text x="70.9" y="205.9">1M</text>
<text x="320.7" y="204.4">1k</text>
<text x="334.8" y="204.4">1k</text>
<text x="137.6" y="213.3">C4</text>
<text x="336.7" y="215">LM324</text>
<text x="337" y="211.5">U3.4</text>
<text x="44.6" y="220.6">R9</text>
<text x="110.8" y="220.4">C5</text>
<text x="135.6" y="216.8">22pF</text>
<text x="315.4" y="220.7">R35</text>
<text x="371.8" y="220.3">1k</text>
<text x="371.8" y="217.1">R51</text>
<text x="44.6" y="223.8">100K</text>
<text x="59.6" y="223.9">D6</text>
<text x="82.5" y="227.5">Q3</text>
<text x="110.9" y="223.9">22pF</text>
<text x="137.2" y="227.4">C6</text>
<text x="315.4" y="223.8">1k</text>
<text x="348" y="227.7">R47</text>
<text x="83.1" y="231">2N2222A</text>
<text x="136.4" y="230.9">100nF</text>
<text x="314.5" y="232.7">C18</text>
<text x="348" y="230.9">2.2K</text>
<text x="70.9" y="237.6">1M</text>
<text x="70.9" y="234.4">R16</text>
<text x="136.4" y="239.7">100nF</text>
<text x="137.2" y="236.2">C7</text>
<text x="314.6" y="236.2">220nF</text>
<text x="137.2" y="245">C8</text>
<text x="136.4" y="248.6">100nF</text>
<text x="44.6" y="255.6">100K</text>
<text x="44.6" y="252.4">R10</text>
<text x="59.6" y="255.6">D7</text>
<text x="82.5" y="259.2">Q4</text>
<text x="83.1" y="262.8">2N2222A</text>
<text x="70.9" y="269.4">1M</text>
<text x="70.9" y="266.2">R17</text>
</g>
<g font-size="3.2" fill="#00f">
<text x="63.1" y="40.7">2</text>
<text x="177.7" y="40.7">1</text>
<text x="63.1" y="47.8">3</text>
<text x="83.1" y="44.2">1</text>
<text x="177.7" y="44.2">2</text>
<text x="177.7" y="47.8">3</text>
<text x="181.2" y="42.5">OUTA</text>
<text x="181.2" y="46">-INA</text>
<text x="197.9" y="46">OUTB</text>
<text x="208.3" y="47.8">6</text>
<text x="208.3" y="44.2">7</text>
<text x="181.2" y="49.5">+INA</text>
<text x="198.4" y="53.1">+INB</text>
<text x="199.5" y="49.5">-INB</text>
<text x="208.3" y="51.3">5</text>
<text x="332.9" y="58.3">2</text>
<text x="332.9" y="65.4">3</text>
<text x="353" y="61.9">1</text>
<text x="260" y="70.3">1</text>
<text x="267.2" y="70.3">2</text>
<text x="260" y="73.9">3</text>
<text x="260" y="77.4">5</text>
<text x="267.2" y="73.9">4</text>
<text x="267.2" y="77.4">6</text>
<text x="260" y="80.9">7</text>
<text x="267.2" y="80.9">8</text>
<text x="260" y="84.5">9</text>
<text x="260" y="88">11</text>
<text x="265.1" y="84.5">10</text>
<text x="265.1" y="88">12</text>
<text x="63.1" y="95.4">6</text>
<text x="83.1" y="98.9">7</text>
<text x="177.7" y="97.2">1</text>
<text x="177.7" y="100.7">2</text>
<text x="181.2" y="98.9">OUTA</text>
<text x="208.3" y="100.7">7</text>
<text x="63.1" y="102.4">5</text>
<text x="177.7" y="104.2">3</text>
<text x="181.2" y="102.4">-INA</text>
<text x="181.2" y="106">+INA</text>
<text x="197.9" y="102.4">OUTB</text>
<text x="199.5" y="106">-INB</text>
<text x="208.3" y="107.7">5</text>
<text x="208.3" y="104.2">6</text>
<text x="198.4" y="109.5">+INB</text>
<text x="332.9" y="113">6</text>
<text x="232.2" y="114.8">13</text>
<text x="254.2" y="118.3">14</text>
<text x="353" y="116.6">7</text>
<text x="232.2" y="121.8">12</text>
<text x="332.9" y="120.1">5</text>
<text x="63.1" y="134.2">9</text>
<text x="83.1" y="137.7">8</text>
<text x="61.1" y="141.3">10</text>
<text x="237.7" y="141.3">1</text>
<text x="241.2" y="143">1</text>
<text x="290.6" y="139.5">1</text>
<text x="290.6" y="143">2</text>
<text x="294.1" y="141.3">1</text>
<text x="122.8" y="148.3">15</text>
<text x="141.3" y="148.3">16</text>
<text x="237.7" y="144.8">2</text>
<text x="237.7" y="148.3">3</text>
<text x="241.2" y="146.5">2</text>
<text x="290.6" y="146.5">3</text>
<text x="294.1" y="144.8">2</text>
<text x="294.1" y="148.3">3</text>
<text x="122.8" y="155.4">11</text>
<text x="122.8" y="151.8">13</text>
<text x="128.3" y="153.6">13</text>
<text x="128.3" y="150.1">15</text>
<text x="135.8" y="150.1">16</text>
<text x="135.8" y="153.6">14</text>
<text x="141.3" y="151.8">14</text>
<text x="141.3" y="155.4">12</text>
<text x="237.7" y="151.8">4</text>
<text x="237.7" y="155.4">5</text>
<text x="241.2" y="150.1">3</text>
<text x="241.2" y="153.6">4</text>
<text x="290.6" y="150.1">4</text>
<text x="290.6" y="153.6">5</text>
<text x="294.1" y="151.8">4</text>
<text x="294.1" y="155.4">5</text>
<text x="124.8" y="158.9">9</text>
<text x="128.3" y="160.7">9</text>
<text x="128.3" y="157.1">11</text>
<text x="135.8" y="157.1">12</text>
<text x="135.8" y="160.7">10</text>
<text x="141.3" y="158.9">10</text>
<text x="237.7" y="158.9">6</text>
<text x="241.2" y="157.1">5</text>
<text x="241.2" y="160.7">6</text>
<text x="290.6" y="157.1">6</text>
<text x="290.6" y="160.7">7</text>
<text x="294.1" y="158.9">6</text>
<text x="124.8" y="165.9">5</text>
<text x="124.8" y="162.4">7</text>
<text x="128.3" y="167.7">5</text>
<text x="128.3" y="164.2">7</text>
<text x="137.8" y="164.2">8</text>
<text x="137.8" y="167.7">6</text>
<text x="141.3" y="162.4">8</text>
<text x="141.3" y="165.9">6</text>
<text x="237.7" y="162.4">7</text>
<text x="237.7" y="165.9">8</text>
<text x="241.2" y="164.2">7</text>
<text x="241.2" y="167.7">8</text>
<text x="290.6" y="164.2">8</text>
<text x="294.1" y="162.4">7</text>
<text x="294.1" y="165.9">8</text>
<text x="332.9" y="165.9">9</text>
<text x="124.8" y="173">1</text>
<text x="124.8" y="169.5">3</text>
<text x="128.3" y="171.2">3</text>
<text x="137.8" y="171.2">4</text>
<text x="141.3" y="169.5">4</text>
<text x="141.3" y="173">2</text>
<text x="330.9" y="173">10</text>
<text x="353" y="169.5">8</text>
<text x="128.3" y="174.8">1</text>
<text x="137.8" y="174.8">2</text>
<text x="278.3" y="178.3">1</text>
<text x="278.3" y="181.8">2</text>
<text x="278.3" y="185.3">3</text>
<text x="281.8" y="180.1">1</text>
<text x="281.8" y="183.6">2</text>
<text x="278.3" y="188.9">4</text>
<text x="281.8" y="187.1">3</text>
<text x="281.8" y="190.6">4</text>
<text x="278.3" y="192.4">5</text>
<text x="278.3" y="195.9">6</text>
<text x="281.8" y="194.2">5</text>
<text x="281.8" y="197.7">6</text>
<text x="167" y="203">1</text>
<text x="215.5" y="203">23</text>
<text x="278.3" y="199.5">7</text>
<text x="278.3" y="203">8</text>
<text x="281.8" y="201.2">7</text>
<text x="127" y="206.5">3</text>
<text x="172.2" y="204.4">PC6 RESET#</text>
<text x="196.3" y="204.4">PC0 ADC0</text>
<text x="196.3" y="207.9">PC1 ADC1</text>
<text x="215.5" y="206.5">24</text>
<text x="278.3" y="206.5">9</text>
<text x="281.8" y="204.8">8</text>
<text x="281.8" y="208.3">9</text>
<text x="110.9" y="213.6">1</text>
<text x="167" y="210">2</text>
<text x="167" y="213.6">3</text>
<text x="172.2" y="211.5">PD0 RXD</text>
<text x="172.2" y="215">PD1 TXD</text>
<text x="196.3" y="211.5">PC2 ADC2</text>
<text x="196.3" y="215">PC3 ADC3</text>
<text x="215.5" y="210">25</text>
<text x="215.5" y="213.6">26</text>
<text x="276.2" y="210">10</text>
<text x="281.8" y="211.8">10</text>
<text x="167" y="220.6">9</text>
<text x="196.3" y="218.5">PC4 ADC4</text>
<text x="215.5" y="217.1">27</text>
<text x="215.5" y="220.6">28</text>
<text x="330.9" y="218.9">13</text>
<text x="164.9" y="224.2">10</text>
<text x="172.2" y="222">PB6 XTAL1</text>
<text x="172.2" y="225.6">PB7 XTAL2</text>
<text x="196.3" y="222">PC5 ADC5</text>
<text x="215.5" y="227.7">4</text>
<text x="330.9" y="225.9">12</text>
<text x="353" y="222.4">14</text>
<text x="167" y="231.2">7</text>
<text x="172.2" y="232.6">VCC</text>
<text x="197.2" y="229.1">INT0 PD2</text>
<text x="197.2" y="232.6">INT1 PD3</text>
<text x="215.5" y="231.2">5</text>
<text x="164.9" y="234.7">20</text>
<text x="164.9" y="238.3">21</text>
<text x="172.2" y="236.1">AVCC</text>
<text x="172.2" y="239.7">AREF</text>
<text x="200.9" y="236.1">T0 PD4</text>
<text x="200.9" y="239.7">T1 PD5</text>
<text x="215.5" y="234.7">6</text>
<text x="215.5" y="238.3">11</text>
<text x="197" y="243.2">AIN0 PD6</text>
<text x="215.5" y="241.8">12</text>
<text x="215.5" y="245.3">13</text>
<text x="197" y="246.7">AIN1 PD7</text>
<text x="192.2" y="257.3">PCINT1</text>
<text x="193.3" y="253.8">PCINT0 PB0</text>
<text x="206.3" y="257.3">PB1</text>
<text x="215.5" y="252.4">14</text>
<text x="215.5" y="255.9">15</text>
<text x="167" y="259.4">8</text>
<text x="172.2" y="260.8">GND</text>
<text x="193.3" y="260.8">PCINT2 PB2</text>
<text x="215.5" y="259.4">16</text>
<text x="215.5" y="263">17</text>
<text x="164.9" y="266.5">22</text>
<text x="172.2" y="267.9">GND</text>
<text x="193.3" y="264.4">PCINT3 PB3</text>
<text x="193.3" y="267.9">PCINT4 PB4</text>
<text x="215.5" y="266.5">18</text>
<text x="193.3" y="271.4">PCINT5 PB5</text>
<text x="215.5" y="270">19</text>
</g>
<g font-size="3.2" fill="#f00">
<text x="73.7" y="39.3" transform="rotate(-90 73.7 39.3)">4</text>
<text x="208.3" y="40.7">8</text>
<text x="199.8" y="42.5">VDD</text>
<text x="343.6" y="56.9" transform="rotate(-90 343.6 56.9)">4</text>
<text x="199.8" y="98.9">VDD</text>
<text x="208.3" y="97.2">8</text>
</g>
<g font-size="3.2">
<text x="73.7" y="53.9" transform="rotate(-90 73.7 53.9)">11</text>
<text x="177.7" y="51.3">4</text>
<text x="181.2" y="53.1">-VSS</text>
<text x="343.6" y="71.6" transform="rotate(-90 343.6 71.6)">11</text>
<text x="177.7" y="107.7">4</text>
<text x="181.2" y="109.5">-VSS</text>
<text x="110.9" y="206.5">4</text>
<text x="127" y="213.6">2</text>
</g>
</svg>
